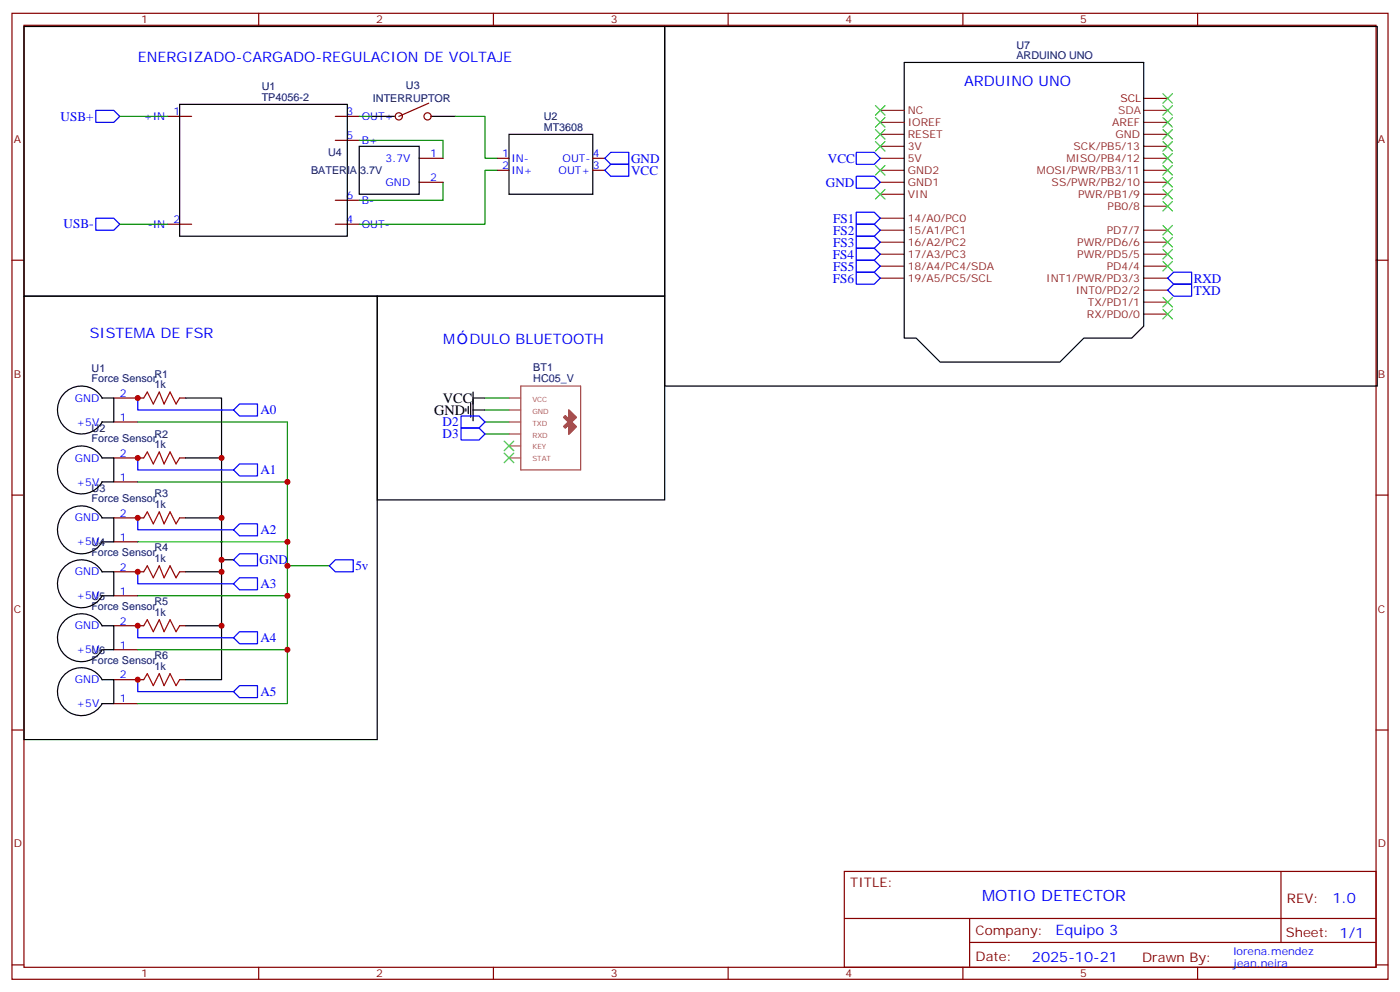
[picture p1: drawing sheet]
<svg xmlns="http://www.w3.org/2000/svg" width="412mm" height="292mm" viewBox="0 0 412 292" stroke-linecap="round" stroke-linejoin="round" font-family="sans-serif">
<g fill="none" stroke="#870000" stroke-width=".35">
<path d="M3.5 3.9h405.4v284.4h-405.4zM7.1 7.4h398.2v277.3h-398.2zM76.2 3.9v3.5M145.3 3.9v3.5M214.5 3.9v3.5M283.6 3.9v3.5M352.8 3.9v3.5M49.4 34.3h7M98.8 34.3h7M126.3 30.4l-8.8 3.9M98.8 41.3h7M98.8 58.9h7"/>
<path d="M123.5 46.6h7M123.5 53.7h7M146.4 46.6h3.5M146.4 50.1h3.5M174.6 46.6h3.6M174.6 50.1h3.6M3.5 76.6h3.6M49.4 66h7M98.8 66h7M405.3 76.6h3.6M33.5 117.2h8.8M52.9 117.2h1.8"/>
<path d="M33.5 134.8h8.8M33.5 124.2h7.1M52.9 134.8h1.8M3.5 145.7h3.6M33.5 152.4h8.8M33.5 159.5h7.1M33.5 141.9h7.1M52.9 152.4h1.8M405.3 145.7h3.6M33.5 168.3h8.8M33.5 175.4h7.1M52.9 168.3h1.8"/>
<path d="M33.5 191.2h7.1M33.5 184.2h8.8M52.9 184.2h1.8M3.5 214.9h3.6M33.5 200.1h8.8M33.5 207.1h7.1M52.9 200.1h1.8M405.3 214.9h3.6M248.7 256.5h156.6v28.2h-156.6zM377.3 256.5v20.9M248.7 270.4h156.5M285.6 277.4h119.6"/>
<path d="M285.6 270.4v14.1M3.5 284h3.6M76.2 284.7v3.6M145.3 284.7v3.6M214.5 284.7v3.6M283.6 284.7v3.6M352.8 284.7v3.6M405.3 284h3.6"/>
<circle cx="117.5" cy="34.3" r="1.06"/>
<circle cx="125.9" cy="34.3" r="1.06"/>
</g>
<g fill="none" stroke="#000" stroke-width=".35">
<path d="M7.1 7.8h188.7v79.4h-188.7zM195.8 7.8h209.9v105.8h-209.9zM266.3 18.4h70.6v77.6l-3.5 3.5h-14.1l-7.1 7.1h-35.3l-7-7.1h-3.6zM52.9 30.7h49.4v38.8h-49.4zM109.4 34.3h7M127 34.3h7.1M149.9 39.5h24.7v17.7h-24.7zM105.8 43.1h17.7v14.1h-17.7zM7.1 87.2h104v130.5h-104zM111.1 87.2h84.7v59.9h-84.7zM30 117.2h3.5v7h-3.5M30.1 117.2a7.1 7.1 0 0 0-10.6-1.9 7.1 7.1 0 0 0 0 10.8 7.1 7.1 0 0 0 10.6-1.9"/>
<path d="M54.7 117.2h10.6v17.6M137.9 119.6v2.1M138.6 118.6v4.2M139.3 117.2h3.6M139.3 115.4v8.5M30 134.8h3.5v7.1h-3.5M30.1 134.8a7.1 7.1 0 0 0-10.6-1.9 7.1 7.1 0 0 0 0 10.8 7.1 7.1 0 0 0 10.6-1.9M54.7 134.8h10.6v17.6M137.2 120.3v.7M139.3 120.7h3.6M30 152.4h3.5v7.1h-3.5M30.1 152.5a7.1 7.1 0 0 0-10.6-1.9 7.1 7.1 0 0 0 0 10.8 7.1 7.1 0 0 0 10.6-1.9"/>
<path d="M54.7 152.4h10.6v15.9M30 168.3h3.5v7.1h-3.5M30.1 168.3a7.1 7.1 0 0 0-10.6-1.9 7.1 7.1 0 0 0 0 10.9 7.1 7.1 0 0 0 10.6-2M54.7 168.3h10.6v15.9M65.3 164.8h3.5M30 184.2h3.5v7h-3.5M30.1 184.2a7.1 7.1 0 0 0-10.6-1.9 7.1 7.1 0 0 0 0 10.8 7.1 7.1 0 0 0 10.6-1.9M54.7 184.2h10.6M65.3 184.2v15.9h-10.6M30 200.1h3.5v7h-3.5M30.1 200.1a7.1 7.1 0 0 0-10.6-1.9 7.1 7.1 0 0 0 0 10.8 7.1 7.1 0 0 0 10.6-1.9"/>
</g>
<g fill="none" stroke="#008700" stroke-width=".35">
<path d="M35.3 34.3h14.1M105.8 34.3h3.6M134.1 34.3h8.8v12.3h3.5M105.8 41.3h24.7v5.3M130.5 53.7v5.2h-24.7M146.4 50.1h-3.5v15.9h-37.1M35.3 66h14.1M142.9 117.2h7M40.6 124.2h44.1v82.9h-44.1M142.9 124.2h7M142.9 127.7h7M142.9 120.7h7"/>
<path d="M40.6 141.9h44.1M40.6 159.5h44.1M40.6 175.4h44.1M84.7 166.5h12.3M40.6 191.2h44.1"/>
</g>
<path d="M42.3 117.2l1.1-1.8 1.8 3.5 1.7-3.5 1.4 3.5 1.8-3.5 1.8 3.5 1-1.7M42.3 134.8l1.1-1.8 1.8 3.6 1.7-3.6 1.4 3.6 1.8-3.6 1.8 3.6 1-1.8M42.3 152.4l1.1-1.7 1.8 3.5 1.7-3.5 1.4 3.5 1.8-3.5 1.8 3.5 1-1.8M42.3 168.3l1.1-1.8 1.8 3.6 1.7-3.6 1.4 3.6 1.8-3.6 1.8 3.6 1-1.8M42.3 184.2l1.1-1.8 1.8 3.5 1.7-3.5 1.4 3.5 1.8-3.5 1.8 3.5 1-1.7M42.3 200.1l1.1-1.8 1.8 3.5 1.7-3.5 1.4 3.5 1.8-3.5 1.8 3.5 1-1.7" fill="none" stroke="#a10000" stroke-width=".35"/>
<g fill="#a64a4a" stroke="#a64a4a" stroke-width=".29">
<path d="M167.5 127.6h.2z"/>
<path d="M167.5 127.5l.2 .1z"/>
<path d="M167.5 127.5h.2z"/>
<path d="M167.5 127.5h.3z"/>
<path d="M167.5 127.4l.3 .1z"/>
<path d="M167.5 127.4h.3z"/>
<path d="M167.5 127.4h.4z"/>
<path d="M167.5 127.3l.4 .1z"/>
<path d="M167.5 127.3h.4z"/>
<path d="M167.5 127.3h.5z"/>
<path d="M167.5 127.2l.5 .1z"/>
<path d="M167.5 127.2h.5z"/>
<path d="M167.5 127.2h.6z"/>
<path d="M167.5 127.1l.6 .1z"/>
<path d="M167.5 127.1h.6z"/>
<path d="M167.5 127.1h.7z"/>
<path d="M167.5 127l.7 .1z"/>
<path d="M167.5 127h.7z"/>
<path d="M167.5 127h.8z"/>
<path d="M167.5 126.9l.8 .1z"/>
<path d="M167.5 126.9h.8z"/>
<path d="M167.5 126.9h.9z"/>
<path d="M167.5 126.8l.9 .1z"/>
<path d="M167.5 126.8h.9z"/>
<path d="M167.5 126.8h1z"/>
<path d="M167.5 126.7l1 .1z"/>
<path d="M167.5 126.7h1z"/>
<path d="M167.5 126.7h1.1z"/>
<path d="M167.5 126.6l1.1 .1z"/>
<path d="M167.5 126.6h1.1z"/>
<path d="M167.5 126.6h1.2z"/>
<path d="M167.5 126.5l1.2 .1z"/>
<path d="M167.5 126.5h1.2z"/>
<path d="M167.5 126.5h1.3z"/>
<path d="M167.5 126.4l1.3 .1z"/>
<path d="M167.5 126.4h1.3z"/>
<path d="M167.5 126.4h1.4z"/>
<path d="M167.5 126.3l.6 .1z"/>
<path d="M168.1 126.3l.8 .1z"/>
<path d="M167.5 126.3h.6z"/>
<path d="M168.1 126.3h.8z"/>
<path d="M168.2 126.3h.7z"/>
<path d="M168.2 126.3h.8z"/>
<path d="M167.5 126.2l.6 .1z"/>
<path d="M168.2 126.2l.8 .1z"/>
<path d="M167.5 126.2h.6z"/>
<path d="M168.2 126.2h.8z"/>
<path d="M168.3 126.2h.7z"/>
<path d="M168.3 126.2h.8z"/>
<path d="M167.5 126.1l.6 .1z"/>
<path d="M168.3 126.1l.8 .1z"/>
<path d="M167.5 126.1h.6z"/>
<path d="M168.3 126.1h.8z"/>
<path d="M168.4 126.1h.7z"/>
<path d="M168.4 126.1h.8z"/>
<path d="M167.5 126l.6 .1z"/>
<path d="M168.4 126l.8 .1z"/>
<path d="M167.5 126h.6z"/>
<path d="M168.4 126h.8z"/>
<path d="M168.5 126h.7z"/>
<path d="M168.5 126h.8z"/>
<path d="M167.5 125.9l.6 .1z"/>
<path d="M168.5 125.9l.8 .1z"/>
<path d="M167.5 125.9h.6z"/>
<path d="M168.5 125.9h.8z"/>
<path d="M168.6 125.9h.7z"/>
<path d="M168.6 125.9h.8z"/>
<path d="M166.5 125.8l.1 .1z"/>
<path d="M167.5 125.8l.6 .1z"/>
<path d="M168.6 125.8l.8 .1z"/>
<path d="M166.4 125.8h.2z"/>
<path d="M167.5 125.8h.6z"/>
<path d="M168.6 125.8h.8z"/>
<path d="M166.4 125.8h.3z"/>
<path d="M168.7 125.8h.7z"/>
<path d="M168.7 125.8h.8z"/>
<path d="M166.4 125.7l.3 .1z"/>
<path d="M167.5 125.7l.6 .1z"/>
<path d="M168.7 125.7l.8 .1z"/>
<path d="M166.3 125.7l.4 .1z"/>
<path d="M166.3 125.7h.4z"/>
<path d="M167.5 125.7h.6z"/>
<path d="M168.7 125.7h.8z"/>
<path d="M166.3 125.7h.5z"/>
<path d="M168.8 125.7h.7z"/>
<path d="M168.8 125.7h.8z"/>
<path d="M166.3 125.6l.5 .1z"/>
<path d="M167.5 125.6l.6 .1z"/>
<path d="M168.8 125.6l.8 .1z"/>
<path d="M166.2 125.6h.6z"/>
<path d="M167.5 125.6h.6z"/>
<path d="M168.8 125.6h.8z"/>
<path d="M166.2 125.6h.7z"/>
<path d="M168.9 125.6h.7z"/>
<path d="M168.9 125.6h.8z"/>
<path d="M166.2 125.5l.7 .1z"/>
<path d="M167.5 125.5l.6 .1z"/>
<path d="M168.8 125.5l.8 .1z"/>
<path d="M166.1 125.5h.8z"/>
<path d="M167.5 125.5h.6z"/>
<path d="M168.8 125.5h.8z"/>
<path d="M166.2 125.5h.8z"/>
<path d="M166.2 125.4l.8 .1z"/>
<path d="M167.5 125.4l.6 .1z"/>
<path d="M168.7 125.4l.8 .1z"/>
<path d="M166.2 125.4h.8z"/>
<path d="M167.5 125.4h.6z"/>
<path d="M168.7 125.4h.8z"/>
<path d="M166.3 125.4h.8z"/>
<path d="M166.3 125.3l.8 .1z"/>
<path d="M167.5 125.3l.6 .1z"/>
<path d="M168.7 125.3l.8 .1z"/>
<path d="M166.3 125.3h.8z"/>
<path d="M167.5 125.3h.6z"/>
<path d="M168.6 125.3h.8z"/>
<path d="M166.4 125.3h.8z"/>
<path d="M166.4 125.2l.8 .1z"/>
<path d="M167.5 125.2l.6 .1z"/>
<path d="M168.5 125.2l.8 .1z"/>
<path d="M166.4 125.2h.9z"/>
<path d="M167.5 125.2h.6z"/>
<path d="M168.5 125.2h.8z"/>
<path d="M166.5 125.2h.8z"/>
<path d="M166.5 125.1l.8 .1z"/>
<path d="M167.5 125.1l.6 .1z"/>
<path d="M168.4 125.1l.8 .1z"/>
<path d="M166.5 125.1h.9z"/>
<path d="M167.5 125.1h.6z"/>
<path d="M168.4 125.1h.8z"/>
<path d="M166.6 125.1h.8z"/>
<path d="M166.6 125l.8 .1z"/>
<path d="M167.5 125l.6 .1z"/>
<path d="M168.3 125l.8 .1z"/>
<path d="M166.7 125h.8z"/>
<path d="M167.5 125h.6z"/>
<path d="M168.3 125h.8z"/>
<path d="M166.7 125h1.4z"/>
<path d="M166.8 124.9l1.3 .1z"/>
<path d="M168.2 124.9l.8 .1z"/>
<path d="M166.8 124.9h1.3z"/>
<path d="M168.2 124.9h.8z"/>
<path d="M166.8 124.8l1.3 .1z"/>
<path d="M168.1 124.8l.8 .1z"/>
<path d="M166.9 124.8h1.2z"/>
<path d="M168.1 124.8h.8z"/>
<path d="M166.9 124.8h2z"/>
<path d="M166.9 124.7l1.9 .1z"/>
<path d="M167 124.7h1.8z"/>
<path d="M167 124.6l1.7 .1z"/>
<path d="M167.1 124.6h1.6z"/>
<path d="M167.1 124.5l1.5 .1z"/>
<path d="M167.2 124.5h1.4z"/>
<path d="M167.3 124.4l1.2 .1z"/>
<path d="M167.3 124.4h1.2z"/>
<path d="M167.4 124.3l1 .1z"/>
<path d="M167.4 124.3h1z"/>
<path d="M167.5 124.2l.8 .1z"/>
<path d="M167.5 124.2h.8z"/>
<path d="M167.5 124.1l.9 .1z"/>
<path d="M167.4 124.1h1z"/>
<path d="M167.4 124.1h1.1z"/>
<path d="M167.3 124l1.2 .1z"/>
<path d="M167.3 124h1.2z"/>
<path d="M167.3 124h1.3z"/>
<path d="M167.2 123.9l1.4 .1z"/>
<path d="M167.2 123.9h1.4z"/>
<path d="M167.2 123.9h1.5z"/>
<path d="M167.1 123.8l1.6 .1z"/>
<path d="M167.1 123.8h1.6z"/>
<path d="M167 123.8h1.8z"/>
<path d="M167 123.7l1.8 .1z"/>
<path d="M167 123.7h1.8z"/>
<path d="M166.9 123.7h2z"/>
<path d="M166.9 123.6l2 .1z"/>
<path d="M166.9 123.6h2z"/>
<path d="M166.9 123.6h1.2z"/>
<path d="M168.1 123.6h.8z"/>
<path d="M168.1 123.6h.9z"/>
<path d="M166.8 123.6h1.3z"/>
<path d="M168.2 123.6h.8z"/>
<path d="M166.8 123.5l1.3 .1z"/>
<path d="M168.2 123.5l.8 .1z"/>
<path d="M166.8 123.5h1.3z"/>
<path d="M168.2 123.5h.8z"/>
<path d="M168.2 123.5h.9z"/>
<path d="M168.3 123.5h.8z"/>
<path d="M166.7 123.4l1.4 .1z"/>
<path d="M168.3 123.4l.8 .1z"/>
<path d="M166.7 123.4h1.4z"/>
<path d="M168.3 123.4h.8z"/>
<path d="M166.7 123.4h.8z"/>
<path d="M167.5 123.4h.6z"/>
<path d="M168.4 123.4h.8z"/>
<path d="M166.6 123.4h.8z"/>
<path d="M166.6 123.3l.8 .1z"/>
<path d="M167.5 123.3l.6 .1z"/>
<path d="M168.4 123.3l.8 .1z"/>
<path d="M166.6 123.3h.8z"/>
<path d="M167.5 123.3h.6z"/>
<path d="M168.4 123.3h.8z"/>
<path d="M168.5 123.3h.8z"/>
<path d="M166.5 123.3h.8z"/>
<path d="M166.5 123.2l.8 .1z"/>
<path d="M167.5 123.2l.6 .1z"/>
<path d="M168.5 123.2l.8 .1z"/>
<path d="M166.5 123.2h.8z"/>
<path d="M167.5 123.2h.6z"/>
<path d="M168.5 123.2h.8z"/>
<path d="M168.6 123.2h.8z"/>
<path d="M166.4 123.2h.8z"/>
<path d="M166.4 123.1l.8 .1z"/>
<path d="M167.5 123.1l.6 .1z"/>
<path d="M168.6 123.1l.8 .1z"/>
<path d="M166.4 123.1h.8z"/>
<path d="M167.5 123.1h.6z"/>
<path d="M168.6 123.1h.8z"/>
<path d="M168.6 123.1h.9z"/>
<path d="M168.7 123.1h.8z"/>
<path d="M166.3 123.1h.8z"/>
<path d="M166.3 123l.8 .1z"/>
<path d="M167.5 123l.6 .1z"/>
<path d="M168.7 123l.8 .1z"/>
<path d="M166.3 123h.8z"/>
<path d="M167.5 123h.6z"/>
<path d="M168.7 123h.8z"/>
<path d="M168.7 123h.9z"/>
<path d="M168.8 123h.8z"/>
<path d="M166.2 123h.8z"/>
<path d="M166.2 122.9l.8 .1z"/>
<path d="M167.5 122.9l.6 .1z"/>
<path d="M168.8 122.9l.8 .1z"/>
<path d="M166.2 122.9h.8z"/>
<path d="M167.5 122.9h.6z"/>
<path d="M168.8 122.9h.8z"/>
<path d="M168.8 122.9h.9z"/>
<path d="M168.9 122.9h.8z"/>
<path d="M166.1 122.9h.8z"/>
<path d="M166.1 122.8l.8 .1z"/>
<path d="M167.5 122.8l.6 .1z"/>
<path d="M168.9 122.8l.8 .1z"/>
<path d="M166.2 122.8h.7z"/>
<path d="M167.5 122.8h.6z"/>
<path d="M168.8 122.8h.8z"/>
<path d="M166.2 122.8h.6z"/>
<path d="M166.2 122.7l.6 .1z"/>
<path d="M167.5 122.7l.6 .1z"/>
<path d="M168.8 122.7l.8 .1z"/>
<path d="M166.3 122.7h.5z"/>
<path d="M167.5 122.7h.6z"/>
<path d="M168.7 122.7h.8z"/>
<path d="M166.3 122.7h.4z"/>
<path d="M166.3 122.6l.4 .1z"/>
<path d="M167.5 122.6l.6 .1z"/>
<path d="M168.7 122.6l.8 .1z"/>
<path d="M166.4 122.6h.3z"/>
<path d="M167.5 122.6h.6z"/>
<path d="M168.6 122.6h.8z"/>
<path d="M166.4 122.6h.2z"/>
<path d="M166.4 122.5l.2 .1z"/>
<path d="M167.5 122.5l.6 .1z"/>
<path d="M168.6 122.5l.8 .1z"/>
<path d="M166.5 122.5h.1z"/>
<path d="M167.5 122.5h.6z"/>
<path d="M168.5 122.5h.8z"/>
<path d="M167.5 122.4l.6 .1z"/>
<path d="M168.5 122.4l.8 .1z"/>
<path d="M167.5 122.4h.6z"/>
<path d="M168.4 122.4h.8z"/>
<path d="M167.5 122.3l.6 .1z"/>
<path d="M168.4 122.3l.8 .1z"/>
<path d="M167.5 122.3h.6z"/>
<path d="M168.3 122.3h.8z"/>
<path d="M167.5 122.2l.6 .1z"/>
<path d="M168.3 122.2l.8 .1z"/>
<path d="M167.5 122.2h.6z"/>
<path d="M168.3 122.2h.7z"/>
<path d="M168.2 122.2h.8z"/>
<path d="M167.5 122.1l.6 .1z"/>
<path d="M168.2 122.1l.7 .1z"/>
<path d="M167.5 122.1h.6z"/>
<path d="M168.1 122.1h.8z"/>
<path d="M167.5 122.1h1.4z"/>
<path d="M167.5 122l1.3 .1z"/>
<path d="M167.5 122h1.3z"/>
<path d="M167.5 121.9l1.2 .1z"/>
<path d="M167.5 121.9h1.2z"/>
<path d="M167.5 121.8l1.1 .1z"/>
<path d="M167.5 121.8h1.1z"/>
<path d="M167.5 121.7l1 .1z"/>
<path d="M167.5 121.7h1z"/>
<path d="M167.5 121.6l.9 .1z"/>
<path d="M167.5 121.6h.9z"/>
<path d="M167.5 121.5l.8 .1z"/>
<path d="M167.5 121.5h.8z"/>
<path d="M167.5 121.4l.7 .1z"/>
<path d="M167.5 121.4h.7z"/>
<path d="M167.5 121.3l.6 .1z"/>
<path d="M167.5 121.3h.6z"/>
<path d="M167.5 121.2l.5 .1z"/>
<path d="M167.5 121.2h.5z"/>
<path d="M167.5 121.1l.4 .1z"/>
<path d="M167.5 121.1h.4z"/>
<path d="M167.5 121l.4 .1z"/>
<path d="M167.5 121l.3 .1z"/>
<path d="M167.5 121h.3z"/>
<path d="M167.5 120.9l.2 .1z"/>
<path d="M167.5 120.9h.2z"/>
</g>
<path d="M149.9 117.2h3.5M153.4 113.6h17.6v24.7h-17.6zM149.9 124.2h3.5M149.9 127.7h3.5M149.9 134.8h3.5M149.9 120.7h3.5M149.9 131.3h3.5" fill="none" stroke="#a64a4a" stroke-width=".35"/>
<g fill="none" stroke="#00f" stroke-width=".35">
<path d="M28.2 32.5h5.3l1.8 1.8-1.8 1.7h-5.3zM178.2 46.6l1.7-1.8h5.3v3.6h-5.3zM178.2 50.1l1.7-1.7h5.3v3.5h-5.3zM252.2 51.9h5.3l1.8 1.8-1.8 1.7h-5.3zM252.2 44.8h5.3l1.8 1.8-1.8 1.8h-5.3zM28.2 64.2h5.3l1.8 1.8-1.8 1.8h-5.3zM252.2 76.6h5.3l1.8 1.8-1.8 1.7h-5.3zM252.2 73.1h5.3l1.8 1.7-1.8 1.8h-5.3zM252.2 69.5h5.3l1.8 1.8-1.8 1.8h-5.3zM252.2 66h5.3l1.8 1.8-1.8 1.7h-5.3zM252.2 62.5h5.3l1.8 1.7-1.8 1.8h-5.3zM252.2 80.1h5.3l1.8 1.8-1.8 1.7h-5.3z"/>
<path d="M345.7 83.6h5.3v3.6h-5.3l-1.7-1.8zM345.7 80.1h5.3v3.5h-5.3l-1.7-1.7zM40.6 117.2v3.5h28.2M40.6 134.8v3.5h28.2M68.8 120.7l1.8-1.8h5.2v3.5h-5.2zM68.8 138.3l1.8-1.7h5.2v3.5h-5.2zM135.8 122.4h5.3l1.8 1.8-1.8 1.8h-5.3zM135.8 126h5.3l1.8 1.7-1.8 1.8h-5.3zM40.6 152.4v3.6h28.2M68.8 156l1.8-1.8h5.2v3.5h-5.2zM40.6 168.3v3.5h28.2M68.8 164.8l1.8-1.8h5.2v3.5h-5.2z"/>
<path d="M68.8 171.8l1.8-1.7h5.2v3.5h-5.2zM98.8 164.8h5.3v3.5h-5.3l-1.8-1.8zM40.6 184.2v3.5h28.2M68.8 187.7l1.8-1.8h5.2v3.6h-5.2zM40.6 200.1v3.5h28.2M68.8 203.6l1.8-1.8h5.2v3.6h-5.2z"/>
</g>
<g fill="none" stroke="#8c2424" stroke-width=".35">
<path d="M259.3 39.5h7M259.3 36h7M259.3 32.5h7M336.9 39.5h7.1M336.9 36h7.1M259.3 57.2h7M259.3 53.7h7M259.3 50.1h7M259.3 46.6h7M259.3 43.1h7M336.9 57.2h7.1M336.9 53.7h7.1"/>
<path d="M336.9 50.1h7.1M336.9 46.6h7.1M336.9 43.1h7.1M259.3 78.4h7M259.3 74.8h7M259.3 71.3h7M259.3 67.8h7M259.3 64.2h7M336.9 78.4h7.1M336.9 74.8h7.1M336.9 71.3h7.1M336.9 67.8h7.1"/>
<path d="M336.9 60.7h7.1M259.3 81.9h7M336.9 92.5h7.1M336.9 88.9h7.1M336.9 85.4h7.1M336.9 81.9h7.1"/>
</g>
<path d="M336.9 32.5h7.1" fill="none" stroke="#933" stroke-width=".35"/>
<path d="M336.9 29h7.1" fill="none" stroke="#900" stroke-width=".35"/>
<g fill="none" stroke="#3c3" stroke-width=".35">
<path d="M257.9 31.1l2.8 2.8M257.9 34.6l2.8 2.8M257.9 38.1l2.8 2.9M260.7 31.1l-2.8 2.8M260.7 34.6l-2.8 2.8M260.7 38.1l-2.8 2.9M342.5 27.6l2.9 2.8M342.5 31.1l2.9 2.8M342.5 34.6l2.9 2.8M342.5 38.1l2.9 2.9M345.4 27.6l-2.9 2.8M345.4 31.1l-2.9 2.8"/>
<path d="M345.4 34.6l-2.9 2.8M345.4 38.1l-2.9 2.9M257.9 41.7l2.8 2.8M257.9 48.7l2.8 2.8M257.9 55.8l2.8 2.8M260.7 41.7l-2.8 2.8M260.7 48.7l-2.8 2.8M260.7 55.8l-2.8 2.8M342.5 41.7l2.9 2.8M342.5 45.2l2.9 2.8M342.5 48.7l2.9 2.8M342.5 52.2l2.9 2.9"/>
<path d="M342.5 55.8l2.9 2.8M342.5 59.3l2.9 2.8M345.4 41.7l-2.9 2.8M345.4 45.2l-2.9 2.8M345.4 48.7l-2.9 2.8M345.4 52.2l-2.9 2.9M345.4 55.8l-2.9 2.8M345.4 59.3l-2.9 2.8M342.5 66.4l2.9 2.8M342.5 69.9l2.9 2.8M342.5 73.4l2.9 2.8M342.5 76.9l2.9 2.9"/>
<path d="M345.4 66.4l-2.9 2.8M345.4 69.9l-2.9 2.8M345.4 73.4l-2.9 2.8M345.4 76.9l-2.9 2.9M342.5 87.5l2.9 2.8M342.5 91.1l2.9 2.8M345.4 87.5l-2.9 2.8M345.4 91.1l-2.9 2.8M148.5 129.9l2.8 2.8M148.5 133.4l2.8 2.8M151.3 129.9l-2.8 2.8M151.3 133.4l-2.8 2.8"/>
</g>
<g fill="#c00">
<circle cx="65.3" cy="184.2" r=".88"/>
<circle cx="65.3" cy="168.3" r=".88"/>
<circle cx="65.3" cy="152.4" r=".88"/>
<circle cx="65.3" cy="134.8" r=".88"/>
<circle cx="65.3" cy="164.8" r=".88"/>
<circle cx="40.6" cy="117.2" r=".88"/>
<circle cx="40.6" cy="134.8" r=".88"/>
<circle cx="40.6" cy="152.4" r=".88"/>
<circle cx="40.6" cy="168.3" r=".88"/>
<circle cx="40.6" cy="184.2" r=".88"/>
<circle cx="40.6" cy="200.1" r=".88"/>
<circle cx="84.7" cy="141.9" r=".88"/>
<circle cx="84.7" cy="159.5" r=".88"/>
<circle cx="84.7" cy="175.4" r=".88"/>
<circle cx="84.7" cy="191.2" r=".88"/>
<circle cx="84.7" cy="166.5" r=".88"/>
</g>
<text font-size="4.6" fill="#00f" x="289.3" y="265.3">MOTIO DETECTOR</text>
<g font-size="4.2" fill="#00f">
<text x="40.6" y="18.4">ENERGIZADO-CARGADO-REGULACION DE VOLTAJE</text>
<text x="284" y="25.4">ARDUINO UNO</text>
<text x="26.5" y="99.5">SISTEMA DE FSR</text>
<text x="130.5" y="101.3">M</text>
<text x="138.3" y="101.3">DULO BLUETOOTH</text>
<text x="392.5" y="265.8">1.0</text>
<text x="310.9" y="275.3">Equipo 3</text>
<text x="304" y="283.1">2025-10-21</text>
</g>
<g font-size="4.2">
<text x="130.5" y="118.6">VCC</text>
<text x="127.9" y="122.1">GND</text>
</g>
<g font-size="3.9" fill="#00f">
<text x="17.9" y="35.5">USB+</text>
<text x="185.9" y="47.9">GND</text>
<text x="243.9" y="47.9">VCC</text>
<text x="185.9" y="51.4">VCC</text>
<text x="243.3" y="55">GND</text>
<text x="245.5" y="65.6">FS1</text>
<text x="18.7" y="67.3">USB-</text>
<text x="245.5" y="69.1">FS2</text>
<text x="245.3" y="76.2">FS4</text>
<text x="245.5" y="72.6">FS3</text>
<text x="245.3" y="83.2">FS6</text>
<text x="245.5" y="79.7">FS5</text>
<text x="351.6" y="83.3">RXD</text>
<text x="351.6" y="86.8">TXD</text>
<text x="76.7" y="122">A0</text>
<text x="130.4" y="125.5">D2</text>
<text x="130.4" y="129">D3</text>
<text x="76.7" y="139.6">A1</text>
<text x="76.7" y="157.2">A2</text>
<text x="76.5" y="166.1">GND</text>
<text x="104.7" y="167.8">5v</text>
<text x="76.7" y="173.1">A3</text>
<text x="76.7" y="189">A4</text>
<text x="76.7" y="204.9">A5</text>
</g>
<g font-size="3.9" fill="#800">
<text x="250.5" y="261.1">TITLE:</text>
<text x="379.1" y="265.8">REV:</text>
<text x="287.4" y="275.3">Company:</text>
<text x="378.7" y="275.9">Sheet: 1/1</text>
<text x="287.4" y="283">Date:</text>
<text x="336.4" y="283.1">Drawn By:</text>
</g>
<g font-size="3.2" fill="#800">
<text x="41.6" y="6.9">1</text>
<text x="110.8" y="6.9">2</text>
<text x="179.9" y="6.9">3</text>
<text x="249.1" y="6.9">4</text>
<text x="318.2" y="6.9">5</text>
<text x="4.1" y="42">A</text>
<text x="405.9" y="42">A</text>
<text x="4.1" y="111.2">B</text>
<text x="405.9" y="111.2">B</text>
<text x="4.1" y="180.3">C</text>
<text x="405.9" y="180.3">C</text>
<text x="4.1" y="249.4">D</text>
<text x="405.9" y="249.4">D</text>
<text x="41.6" y="287.7">1</text>
<text x="110.8" y="287.7">2</text>
<text x="179.9" y="287.7">3</text>
<text x="249.1" y="287.7">4</text>
<text x="318.2" y="287.7">5</text>
</g>
<g font-size="3.2" fill="#000080">
<text x="299.4" y="17.3">ARDUINO UNO</text>
<text x="299.4" y="14.3">U7</text>
<text x="77.1" y="29.6">TP4056-2</text>
<text x="77.1" y="26.4">U1</text>
<text x="119.6" y="26.1">U3</text>
<text x="109.9" y="30.1">INTERRUPTOR</text>
<text x="160.2" y="35.3">U2</text>
<text x="160.2" y="38.5">MT3608</text>
<text x="96.7" y="46">U4</text>
<text x="91.6" y="51.3">BATERIA 3.7V</text>
<text x="27" y="112.6">Force Sensor</text>
<text x="27" y="109.5">U1</text>
<text x="45.5" y="111.2">R1</text>
<text x="157.1" y="112.6">HC05_V</text>
<text x="157.1" y="109.4">BT1</text>
<text x="45.5" y="114.3">1k</text>
<text x="27" y="130.2">Force Sensor</text>
<text x="27" y="127.1">U2</text>
<text x="45.5" y="132">1k</text>
<text x="45.5" y="128.8">R2</text>
<text x="27" y="147.9">Force Sensor</text>
<text x="27" y="144.8">U3</text>
<text x="45.5" y="149.6">1k</text>
<text x="45.5" y="146.4">R3</text>
<text x="26.9" y="160.7">U4</text>
<text x="26.9" y="163.7">Force Sensor</text>
<text x="45.5" y="165.5">1k</text>
<text x="45.5" y="162.3">R4</text>
<text x="26.9" y="179.6">Force Sensor</text>
<text x="26.9" y="176.6">U5</text>
<text x="45.5" y="178.2">R5</text>
<text x="45.5" y="181.4">1k</text>
<text x="26.9" y="195.5">Force Sensor</text>
<text x="26.9" y="192.4">U6</text>
<text x="45.5" y="197.2">1k</text>
<text x="45.5" y="194.1">R6</text>
</g>
<g font-size="3.2" fill="#00f">
<text x="42.4" y="35.3">+IN</text>
<text x="51.2" y="33.9">1</text>
<text x="102.1" y="33.9">3</text>
<text x="106.5" y="35.3">OUT+</text>
<text x="102.1" y="41">5</text>
<text x="106.5" y="42.4">B+</text>
<text x="113.6" y="47.7">3.7V</text>
<text x="126.7" y="46.2">1</text>
<text x="147.9" y="46.2">1</text>
<text x="150.6" y="47.7">IN-</text>
<text x="165.7" y="47.7">OUT-</text>
<text x="174.6" y="46.2">4</text>
<text x="126.7" y="53.3">2</text>
<text x="147.9" y="49.8">2</text>
<text x="150.6" y="51.2">IN+</text>
<text x="164.5" y="51.2">OUT+</text>
<text x="174.6" y="49.8">3</text>
<text x="102.1" y="58.6">6</text>
<text x="113.6" y="54.7">GND</text>
<text x="51.2" y="65.7">2</text>
<text x="102.1" y="65.7">4</text>
<text x="106.5" y="60">B-</text>
<text x="43.5" y="67.1">-IN</text>
<text x="106.5" y="67.1">OUT-</text>
<text x="22" y="118.2">GND</text>
<text x="35.3" y="116.8">2</text>
<text x="22.5" y="125.3">+5V</text>
<text x="35.3" y="123.9">1</text>
<text x="22" y="135.9">GND</text>
<text x="35.3" y="134.4">2</text>
<text x="22.5" y="142.9">+5V</text>
<text x="35.3" y="141.5">1</text>
<text x="22" y="153.5">GND</text>
<text x="35.3" y="152.1">2</text>
<text x="22.5" y="160.5">+5V</text>
<text x="35.3" y="159.1">1</text>
<text x="35.3" y="168">2</text>
<text x="22" y="169.4">GND</text>
<text x="22.5" y="176.4">+5V</text>
<text x="35.3" y="175">1</text>
<text x="22" y="185.2">GND</text>
<text x="35.3" y="183.8">2</text>
<text x="35.3" y="190.9">1</text>
<text x="22.5" y="192.3">+5V</text>
<text x="22" y="201.1">GND</text>
<text x="35.3" y="199.7">2</text>
<text x="22.5" y="208.2">+5V</text>
<text x="35.3" y="206.8">1</text>
<text x="363.4" y="281.2">lorena.mendez</text>
<text x="363.4" y="284.7">jean.neira</text>
</g>
<g font-size="3.2" fill="#8d2323">
<text x="267.4" y="33.5">NC</text>
<text x="267.4" y="40.6">RESET</text>
<text x="267.4" y="37.1">IOREF</text>
<text x="327.6" y="37.1">AREF</text>
<text x="328.6" y="40.6">GND</text>
<text x="267.4" y="47.7">5V</text>
<text x="267.4" y="44.1">3V</text>
<text x="314.1" y="47.7">MISO/PB4/12</text>
<text x="316.2" y="44.1">SCK/PB5/13</text>
<text x="267.4" y="51.2">GND2</text>
<text x="305.4" y="51.2">MOSI/PWR/PB3/11</text>
<text x="267.4" y="58.2">VIN</text>
<text x="267.4" y="54.7">GND1</text>
<text x="309.8" y="54.7">SS/PWR/PB2/10</text>
<text x="317.6" y="58.2">PWR/PB1/9</text>
<text x="267.4" y="65.3">14/A0/PC0</text>
<text x="326.3" y="61.8">PB0/8</text>
<text x="267.4" y="68.8">15/A1/PC1</text>
<text x="326" y="68.8">PD7/7</text>
<text x="267.4" y="75.9">17/A3/PC3</text>
<text x="267.4" y="72.4">16/A2/PC2</text>
<text x="317.3" y="75.9">PWR/PD5/5</text>
<text x="317.3" y="72.4">PWR/PD6/6</text>
<text x="267.4" y="82.9">19/A5/PC5/SCL</text>
<text x="267.4" y="79.4">18/A4/PC4/SDA</text>
<text x="308.2" y="82.9">INT1/PWR/PD3/3</text>
<text x="326" y="79.4">PD4/4</text>
<text x="316.9" y="86.5">INT0/PD2/2</text>
<text x="320.4" y="90">TX/PD1/1</text>
<text x="320.2" y="93.5">RX/PD0/0</text>
</g>
<text font-size="3.2" fill="#933" x="329.4" y="33.5">SDA</text>
<text font-size="3.2" fill="#900" x="330" y="30">SCL</text>
<g font-size="2.1" fill="#a54b4b">
<text x="156.8" y="118.2">VCC</text>
<text x="156.8" y="125.3">TXD</text>
<text x="156.8" y="121.7">GND</text>
<text x="156.8" y="128.8">RXD</text>
<text x="156.8" y="135.8">STAT</text>
<text x="156.8" y="132.3">KEY</text>
</g>
</svg>
